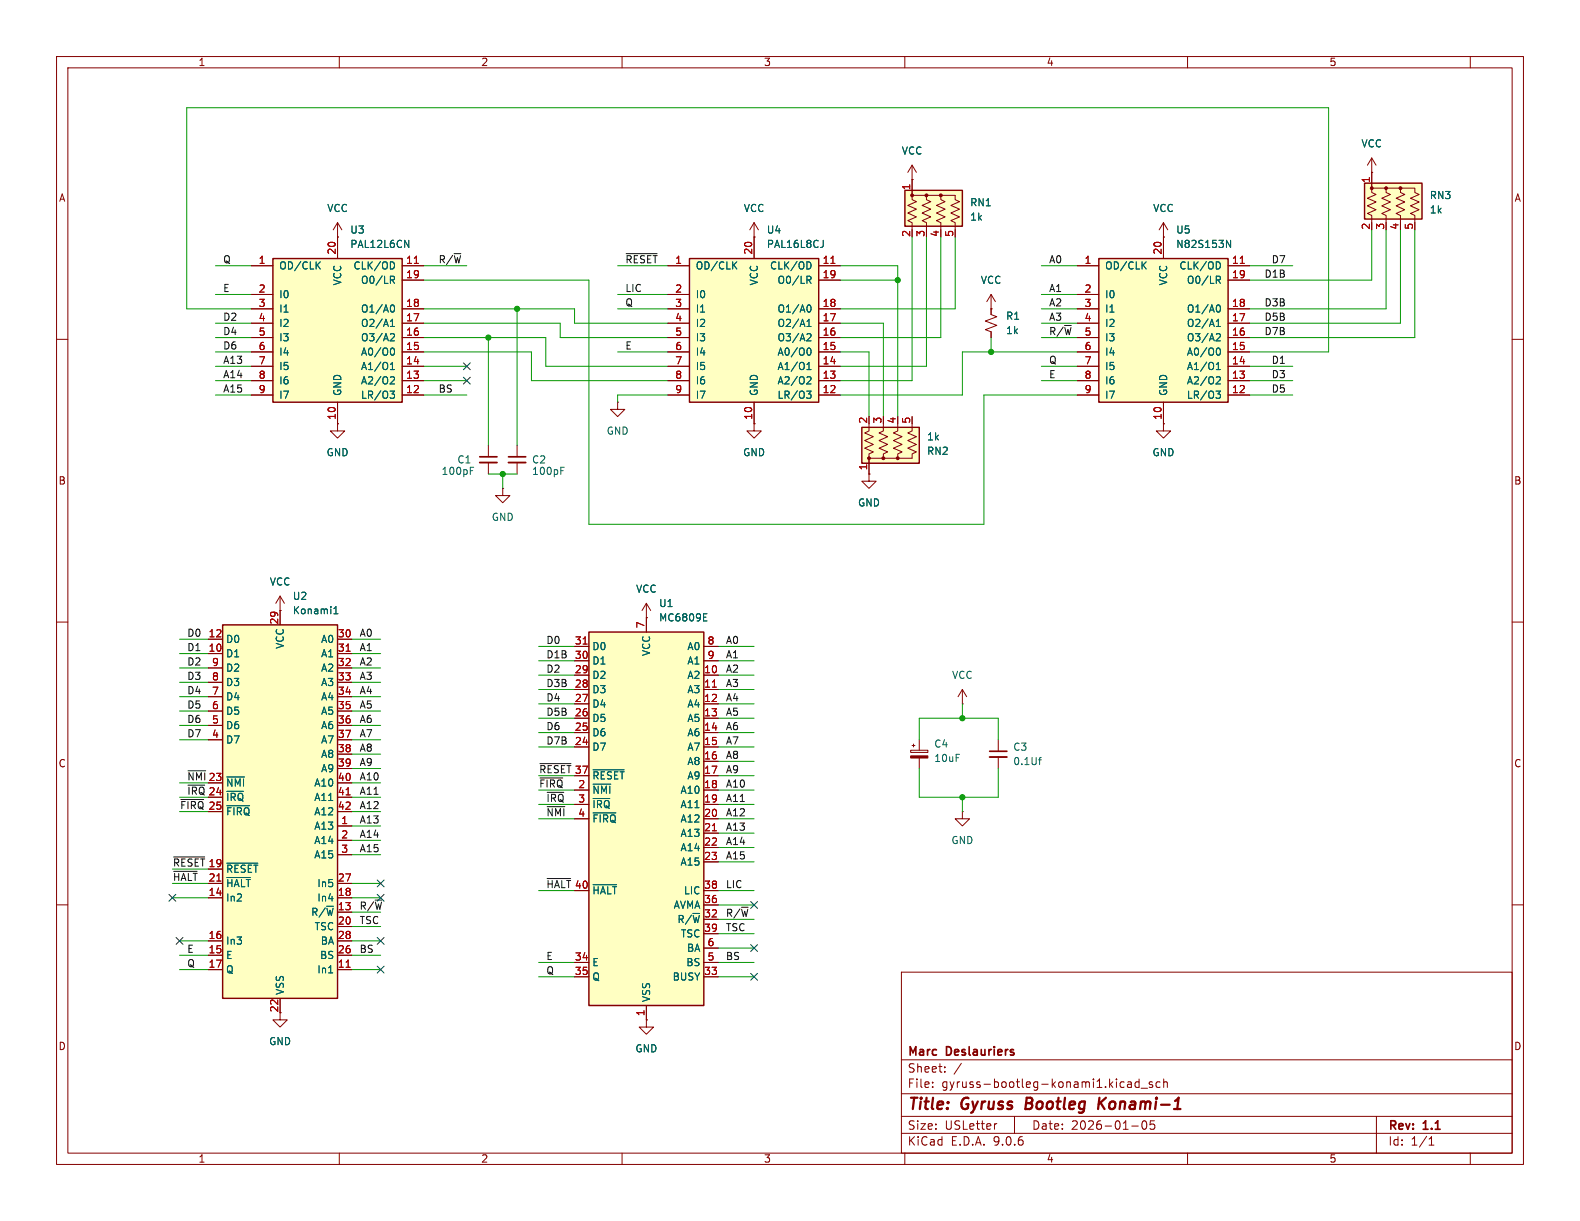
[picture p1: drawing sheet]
<svg xmlns="http://www.w3.org/2000/svg" width="279mm" height="216mm" viewBox="0 0 279 216" stroke-linecap="round" stroke-linejoin="round" font-family="sans-serif">
<g fill="none" stroke="#840000" stroke-width=".18">
<path d="M10 10h259.4v195.9h-259.4zM12 12h255.4v191.9h-255.4zM60 10v2M110 10v2M160 10v2M210 10v2M260 10v2M205.7 39.4l-.7 1.2M205.7 39.4l.8 1.2M205.7 39.4v2.5M205.7 41.9h.1M10 60h2"/>
<path d="M267.4 60h2M153.7 83.8v1.3h1.2l-1.2 1.3-1.3-1.3h1.3M153.7 83.8h.1M10 110h2M267.4 110h2M10 160h2M159.4 171.9h108v32h-108zM267.4 160h2M159.4 197.4h108M159.4 193.4h108M159.4 187.4h108M164.9 192.1v.2"/>
<path d="M164.9 191.4v.1M167.1 189.4v.2M167.1 188.7v.1M170 188l-1.3 1.9M176.3 198.7l-.3 .1M179.4 197.4v3M199.4 191.4h.6l.1 .9M200.1 191.6l-.5 .1a.29 .29 0 0 0-.3 .3 .29 .29 0 0 0 .3 .3l.5-.1M200.1 199.1h1.2M201.4 191.4l-.4-.1-.3 .3v.4l.2 .2h.5M201.4 190.8v1.5M201.8 192.4h1.1"/>
<path d="M202.1 198.3l.2-.1a.81 .81 0 0 1 .6 .6 .81 .81 0 0 1-.3 .8l-.2 .1a.81 .81 0 0 1-.3-1.4zM203.8 191.4l-.4-.1-.2 .2 .1 .2 .5 .2v.3h-.6M204.1 198.2h-.7v.7l.2-.1h.5l.1 .2-.1 .5-.2 .2-.5-.2M205.1 191.4l-.4-.1-.3 .3v.4l.2 .2h.5M205.8 191.4l.2-.1 .4 .1v.9M205.8 190.8v1.5M243.4 197.4v6.5M60 203.9v2M110 203.9v2M159.4 200.4h108M160 203.9v2M210 203.9v2"/>
<path d="M252.7 202.5h.9M252.7 201.4l.4-.4v1.5M260 203.9v2"/>
</g>
<path d="M181.6 194.1l-.3 2h.8M194.4 194.1l-.2 2M194.6 195l.7 1.1M195.6 194.1l-1.3 1.1" fill="none" stroke="#840000" stroke-width=".4"/>
<path d="M194.3 45.7h22.9v25.4h-22.9z" fill="#ffffc2"/>
<path d="M194.3 45.7h22.9v25.4h-22.9z" fill="none" stroke="#840000" stroke-width=".25"/>
<g fill="none" stroke="#840000" stroke-width=".18">
<path d="M190.5 47h3.8M190.5 52.1h3.8M190.5 54.6h3.8M190.5 57.2h3.8M190.5 59.7h3.8M205.7 41.9v3.8M217.2 47h3.8M217.2 54.6h3.8M217.2 57.2h3.8M217.2 59.7h3.8M217.2 49.5h3.8M190.5 62.2h3.8"/>
<path d="M190.5 64.8h3.8M190.5 67.3h3.8M190.5 69.9h3.8M205.7 71.1v3.8M217.2 62.2h3.8M217.2 64.8h3.8M217.2 67.3h3.8M217.2 69.9h3.8"/>
</g>
<g fill="none" stroke="#006464" stroke-width=".18">
<path d="M202.1 46.8l.6 .8M202.7 46.3l-.7 .7M215.1 48.8h.5l.2 .3-.1 .3-.6 .1M215.1 57.7h.7M215.1 56.8l.3-.3v1.2M215.3 54l.1-.1a.68 .68 0 0 1 .4 .7 .68 .68 0 0 1-.4 .6l-.1-.1M215.3 59l.4 .1 .1 .3-.8 .9h.8M215.4 49.5l.4 .6M215.6 46.4l.2 .4-.2 .7M216.9 42.5l.7 1.3v-1.3M215 69.2h.8l-.4 .4 .4 .2v.4l-.2 .2h-.4M215.1 64.4l.3-.3v1.2"/>
<path d="M215.1 65.3h.7M215.3 61.6l.1-.1a.68 .68 0 0 1 .4 .7 .68 .68 0 0 1-.4 .6l-.1-.1M215.3 66.6l.4 .1 .1 .3-.8 .9h.8"/>
</g>
<path d="M219.3 46.6h.7" fill="none" stroke="#a90000" stroke-width=".18"/>
<path d="M121.9 45.7h22.9v25.4h-22.9z" fill="#ffffc2"/>
<path d="M121.9 45.7h22.9v25.4h-22.9z" fill="none" stroke="#840000" stroke-width=".25"/>
<g fill="none" stroke="#840000" stroke-width=".18">
<path d="M118.1 47h3.8M118.1 52.1h3.8M118.1 54.6h3.8M118.1 57.2h3.8M118.1 59.7h3.8M133.3 41.9v3.8M144.8 47h3.8M144.8 54.6h3.8M144.8 57.2h3.8M144.8 59.7h3.8M144.8 49.5h3.8M118.1 62.2h3.8"/>
<path d="M118.1 64.8h3.8M118.1 67.3h3.8M118.1 69.9h3.8M133.3 71.1v3.8M144.8 62.2h3.8M144.8 64.8h3.8M144.8 67.3h3.8M144.8 69.9h3.8M170.2 143.5v1.3h1.2l-1.2 1.3-1.3-1.3h1.3M170.2 143.5h.1"/>
</g>
<g fill="none" stroke="#006464" stroke-width=".18">
<path d="M129.7 46.8l.6 .8M130.3 46.3l-.7 .7M142.7 48.8h.5l.2 .3-.1 .3-.6 .1M142.7 57.7h.7M142.7 56.8l.4-.3v1.2M142.9 54l.1-.1a.68 .68 0 0 1 .4 .7 .68 .68 0 0 1-.4 .6l-.1-.1M142.9 59l.4 .1 .1 .3-.8 .9h.8M143 49.5l.4 .6M143.2 46.4l.2 .4-.2 .7M145.6 42.5v.9l-.2 .3M142.6 69.2h.8l-.4 .4 .4 .2v.4l-.2 .2h-.4M142.7 64.4l.4-.3v1.2"/>
<path d="M142.7 65.3h.7M142.9 61.6l.1-.1a.68 .68 0 0 1 .4 .7 .68 .68 0 0 1-.4 .6l-.1-.1M142.9 66.6l.4 .1 .1 .3-.8 .9h.8"/>
</g>
<path d="M146.9 46.6h.8" fill="none" stroke="#a90000" stroke-width=".18"/>
<path d="M48.3 45.7h22.8v25.4h-22.8z" fill="#ffffc2"/>
<path d="M48.3 45.7h22.8v25.4h-22.8z" fill="none" stroke="#840000" stroke-width=".25"/>
<g fill="none" stroke="#840000" stroke-width=".18">
<path d="M59.7 39.4v6.3M59.7 39.4l-.8 1.2M59.7 39.4l.8 1.2M161.3 31.8h.1M161.3 29.2l-.8 1.3M161.3 29.2l.8 1.3M161.3 29.2v2.6M44.4 47h3.9M44.4 52.1h3.9M44.4 54.6h3.9M44.4 57.2h3.9M44.4 59.7h3.9"/>
<path d="M59.7 41.9h.1M71.1 47h3.8M71.1 54.6h3.8M71.1 57.2h3.8M71.1 59.7h3.8M71.1 49.5h3.8M44.4 62.2h3.9M44.4 64.8h3.9M44.4 67.3h3.9M44.4 69.9h3.9M59.7 71.1v3.8M71.1 62.2h3.8"/>
<path d="M71.1 64.8h3.8M71.1 67.3h3.8M71.1 69.9h3.8"/>
</g>
<g fill="none" stroke="#006464" stroke-width=".18">
<path d="M56.1 46.8l.5 .8M56.6 46.3l-.7 .7M69 48.8h.5l.3 .3-.2 .3-.6 .1M69 57.7h.8M69 56.8l.4-.3v1.2M69.2 54l.1-.1a.68 .68 0 0 1 .5 .7 .68 .68 0 0 1-.5 .6l-.1-.1M69.2 59l.4 .1 .2 .3-.8 .9h.8M69.3 49.5l.5 .6M69.5 46.4l.3 .4-.3 .7M71.6 42.5l.7 1.3v-1.3M69 69.2h.8l-.5 .4 .4 .2 .1 .4-.3 .2h-.3M69 64.4l.4-.3v1.2"/>
<path d="M69 65.3h.8M69.2 61.6l.1-.1a.68 .68 0 0 1 .5 .7 .68 .68 0 0 1-.5 .6l-.1-.1M69.2 66.6l.4 .1 .2 .3-.8 .9h.8"/>
</g>
<path d="M73.3 46.6h.7" fill="none" stroke="#a90000" stroke-width=".18"/>
<path d="M39.4 110.5h20.3v66h-20.3z" fill="#ffffc2"/>
<path d="M39.4 110.5h20.3v66h-20.3z" fill="none" stroke="#840000" stroke-width=".25"/>
<g fill="none" stroke="#840000" stroke-width=".18">
<path d="M133.3 39.4l-.7 1.2M133.3 39.4l.8 1.2M133.3 39.4v2.5M133.3 41.9h.1M175.3 54.6h.1M175.3 52.1v3.5l1 .4-2.1 .8 2.1 .7-2.1 .8 1.1 .4v1M175.3 52.1l-.8 1.2M175.3 52.1l.7 1.2M36.8 113h2.6M36.8 115.6h2.6M36.8 118.1h2.6M49.5 108v2.5"/>
<path d="M59.7 113h2.5M59.7 115.6h2.5M59.7 118.1h2.5M36.8 120.7h2.6M36.8 123.2h2.6M36.8 125.7h2.6M36.8 128.3h2.6M36.8 130.8h2.6M36.8 138.4h2.6M59.7 120.7h2.5M59.7 123.2h2.5M59.7 125.7h2.5"/>
<path d="M59.7 128.3h2.5M59.7 130.8h2.5M59.7 138.4h2.5M59.7 133.4h2.5M59.7 135.9h2.5M36.8 158.8h2.6M36.8 156.2h2.6M36.8 141h2.6M36.8 143.5h2.6M36.8 153.7h2.6M59.7 158.8h2.5M59.7 156.2h2.5"/>
<path d="M59.7 141h2.5M59.7 143.5h2.5M59.7 146.1h2.5M59.7 148.6h2.5M59.7 151.1h2.5M36.8 166.4h2.6M36.8 171.5h2.6M36.8 168.9h2.6M49.5 176.5v2.6M59.7 166.4h2.5M59.7 171.5h2.5M59.7 168.9h2.5"/>
<path d="M59.7 161.3h2.5M59.7 163.8h2.5"/>
</g>
<path d="M59 108.5h.8M59 107.6l.4-.3v1.2M40.1 137.4h3.1M40.1 139.9h3M40.1 142.5h4M40.1 152.6h5.5M40.1 155.2h4.2M58.1 172h.7" fill="none" stroke="#006464" stroke-width=".18"/>
<path d="M61.2 115.2h.7M38.3 155.8h.8M61.2 140.6h.7M61.2 171h.7" fill="none" stroke="#a90000" stroke-width=".18"/>
<path d="M104.1 111.8h20.4v66h-20.4z" fill="#ffffc2"/>
<path d="M104.1 111.8h20.4v66h-20.4z" fill="none" stroke="#840000" stroke-width=".25"/>
<g fill="none" stroke="#840000" stroke-width=".18">
<path d="M86.4 78.7v2.1M86.4 81.8v2M101.6 114.3h2.5M101.6 116.8h2.5M101.6 119.4h2.5M114.3 109.2h.1M114.3 106.7v5.1M114.3 106.7l-.8 1.3M114.3 106.7l.8 1.3M124.5 114.3h2.5M124.5 116.8h2.5M124.5 119.4h2.5"/>
<path d="M101.6 121.9h2.5M101.6 124.5h2.5M101.6 127h2.5M101.6 129.5h2.5M101.6 132.1h2.5M101.6 137.2h2.5M101.6 139.7h2.5M124.5 121.9h2.5M124.5 124.5h2.5M124.5 127h2.5M124.5 129.5h2.5M124.5 132.1h2.5"/>
<path d="M124.5 137.2h2.5M124.5 139.7h2.5M124.5 134.6h2.5M101.6 142.2h2.5M101.6 144.8h2.5M101.6 157.5h2.5M124.5 142.2h2.5M124.5 144.8h2.5M124.5 157.5h2.5M124.5 147.3h2.5M124.5 149.9h2.5M124.5 152.4h2.5"/>
<path d="M101.6 170.2h2.5M101.6 172.7h2.5M114.3 177.8v2.5M124.5 170.2h2.5M124.5 172.7h2.5M124.5 160h2.5M124.5 162.6h2.5M124.5 165.1h2.5M124.5 167.6h2.5"/>
</g>
<path d="M103.1 113.9h.7M126 121.5h.7M126 146.9h.7" fill="none" stroke="#a90000" stroke-width=".18"/>
<path d="M83.2 83.2h.4M83.2 82.6h.6M124.4 109.1h.4M124.4 109.8h.6M124.4 108.5h.6M104.9 136.1h5.5M104.9 138.7h3.1M104.9 141.2h2.9M104.9 143.7h4M104.9 156.4h4.1" fill="none" stroke="#006464" stroke-width=".18"/>
<path d="M84.8 80.8h3.1" fill="none" stroke="#840000" stroke-width=".3"/>
<path d="M84.8 81.8h3.1" fill="none" stroke="#840000" stroke-width=".33"/>
<path d="M241.3 32.4h10.2v6.3h-10.2z" fill="#ffffc2"/>
<path d="M241.3 32.4h10.2v6.3h-10.2z" fill="none" stroke="#840000" stroke-width=".25"/>
<g fill="#840000" stroke="#840000" stroke-width=".18">
<circle cx="242.6" cy="33.3" r=".25"/>
<circle cx="245.1" cy="33.3" r=".25"/>
<circle cx="247.6" cy="33.3" r=".25"/>
</g>
<g fill="none" stroke="#840000" stroke-width=".18">
<path d="M242.6 39.4v-1.3l-.8-.4 1.5-.6-1.5-.7 1.5-.7-1.5-.6 1.5-.7-.7-.4v-.7h7.6v.7l.8 .4-1.6 .7 1.6 .6-1.6 .7 1.6 .7-1.6 .6 .8 .4v1.3M242.6 30.5h.1M242.6 27.9v5.1M242.6 27.9l-.8 1.3M242.6 27.9l.7 1.3M245.1 33.3v.7l.8 .4-1.6 .7 1.6 .6-1.6 .7 1.6 .7-1.6 .6 .8 .4v1.3M247.6 33.3v.7l.8 .4-1.5 .7 1.5 .6-1.5 .7 1.5 .7-1.5 .6 .7 .4v1.3M109.2 71.1v1.3h1.3l-1.3 1.3-1.3-1.3h1.3M109.2 71.1h.1M49.5 108h.1M49.5 105.4l-.7 1.3M49.5 105.4l.8 1.3"/>
<path d="M49.5 105.4v2.6M49.5 179.1v1.2h1.3l-1.3 1.3-1.2-1.3h1.2"/>
</g>
<path d="M152.4 75.6h10.2v6.3h-10.2z" fill="#ffffc2"/>
<path d="M152.4 75.6h10.2v6.3h-10.2z" fill="none" stroke="#840000" stroke-width=".25"/>
<g fill="#840000" stroke="#840000" stroke-width=".18">
<circle cx="153.7" cy="81" r=".25"/>
<circle cx="156.2" cy="81" r=".25"/>
<circle cx="158.7" cy="81" r=".25"/>
</g>
<g fill="none" stroke="#840000" stroke-width=".18">
<path d="M59.7 74.9v1.3h1.3l-1.3 1.3-1.3-1.3h1.3M59.7 74.9h.1M91.4 78.7v2.1M133.3 74.9v1.3h1.3l-1.3 1.3-1.2-1.3h1.2M133.3 74.9h.1M153.7 74.9v1.3l-.8 .4 1.5 .6-1.5 .7 1.5 .7-1.5 .6 1.5 .7-.7 .4v.7h7.6v-.7l.8-.4-1.6-.7 1.6-.6-1.6-.7 1.6-.7-1.6-.6 .8-.4v-1.3M156.2 74.9v1.3l-.8 .4 1.6 .6-1.6 .7 1.6 .7-1.6 .6 1.6 .7-.8 .4v.7M158.7 74.9v1.3l-.7 .4 1.5 .6-1.5 .7 1.5 .7-1.5 .6 1.5 .7-.8 .4v.7M88.9 86.4v1.2h1.3l-1.3 1.3-1.3-1.3h1.3M88.9 86.4h.1M91.4 81.8v2M153.7 81.3v2.5"/>
<path d="M170.2 124.5h.1M170.2 121.9l-.8 1.3M170.2 121.9l.7 1.3M170.2 121.9v2.6M176.5 130.8v2M176.5 133.9v2M114.3 180.3v1.3h1.3l-1.3 1.3-1.3-1.3h1.3M114.3 180.3h.1"/>
</g>
<path d="M89.9 80.8h3.1M175 132.8h3.1" fill="none" stroke="#840000" stroke-width=".3"/>
<path d="M89.9 81.8h3.1M175 133.9h3.1" fill="none" stroke="#840000" stroke-width=".33"/>
<path d="M99.2 83.2h.4M99.2 82.6h.6M183.7 134.4h.4M184.1 133.9l-.3 .2" fill="none" stroke="#006464" stroke-width=".18"/>
<path d="M160 33.7h10.2v6.3h-10.2z" fill="#ffffc2"/>
<path d="M160 33.7h10.2v6.3h-10.2z" fill="none" stroke="#840000" stroke-width=".25"/>
<g fill="#840000" stroke="#840000" stroke-width=".18">
<path d="M161 133.7h3.1v.3h-3.1z"/>
<circle cx="161.3" cy="34.5" r=".25"/>
<circle cx="163.8" cy="34.5" r=".25"/>
<circle cx="166.4" cy="34.5" r=".25"/>
</g>
<g fill="none" stroke="#840000" stroke-width=".18">
<path d="M161.3 31.8h.1M161.3 31.8v2.5M163.8 34.5v.8l.8 .4-1.5 .6 1.5 .7-1.5 .7 1.5 .7-1.5 .6 .7 .4v1.2M166.4 34.5v.8l.7 .4-1.5 .6 1.5 .7-1.5 .7 1.5 .7-1.5 .6 .8 .4v1.2M242.6 30.5h.1M242.6 30.5v2.5M44.4 47h3.9M44.4 52.1h3.9M44.4 54.6h3.9M44.4 57.2h3.9M44.4 59.7h3.9M59.7 41.9h.1"/>
<path d="M59.7 41.9v3.8M71.1 47h3.8M71.1 54.6h3.8M71.1 57.2h3.8M71.1 59.7h3.8M71.1 49.5h3.8M118.1 47h3.8M118.1 52.1h3.8M118.1 54.6h3.8M118.1 57.2h3.8M118.1 59.7h3.8M133.3 41.9h.1"/>
<path d="M133.3 41.9v3.8M144.8 47h3.8M144.8 54.6h3.8M144.8 57.2h3.8M144.8 59.7h3.8M144.8 49.5h3.8M161.3 40.6v-1.2l-.8-.4 1.6-.6-1.6-.7 1.6-.7-1.6-.7 1.6-.6-.8-.4v-.8h7.6v.8l.8 .4-1.6 .6 1.6 .7-1.6 .7 1.6 .7-1.6 .6 .8 .4v1.2M175.3 54.6h.1M175.3 54.6v1M175.3 58.7v1M190.5 47h3.8M190.5 52.1h3.8"/>
<path d="M190.5 54.6h3.8M190.5 57.2h3.8M190.5 59.7h3.8M205.7 41.9h.1M205.7 41.9v3.8M217.2 47h3.8M217.2 54.6h3.8M217.2 57.2h3.8M217.2 59.7h3.8M217.2 49.5h3.8M44.4 62.2h3.9M44.4 64.8h3.9"/>
<path d="M44.4 67.3h3.9M44.4 69.9h3.9M59.7 74.9h.1M59.7 71.1v3.8M71.1 62.2h3.8M71.1 64.8h3.8M71.1 67.3h3.8M71.1 69.9h3.8M118.1 62.2h3.8M118.1 64.8h3.8M118.1 67.3h3.8M118.1 69.9h3.8"/>
<path d="M133.3 74.9h.1M133.3 71.1v3.8M144.8 62.2h3.8M144.8 64.8h3.8M144.8 67.3h3.8M144.8 69.9h3.8M190.5 62.2h3.8M190.5 64.8h3.8M190.5 67.3h3.8M190.5 69.9h3.8M205.7 74.9v1.3h1.3l-1.3 1.3-1.2-1.3h1.2M205.7 74.9h.1"/>
<path d="M205.7 71.1v3.8M217.2 62.2h3.8M217.2 64.8h3.8M217.2 67.3h3.8M217.2 69.9h3.8M153.7 83.8h.1M153.7 81.3v2.5M36.8 113h2.6M36.8 115.6h2.6M36.8 118.1h2.6M49.5 108h.1M49.5 108v2.5"/>
<path d="M59.7 113h2.5M59.7 115.6h2.5M59.7 118.1h2.5M101.6 114.3h2.5M101.6 116.8h2.5M101.6 119.4h2.5M114.3 109.2h.1M114.3 109.2v2.6M124.5 114.3h2.5M124.5 116.8h2.5M124.5 119.4h2.5M36.8 120.7h2.6"/>
<path d="M36.8 123.2h2.6M36.8 125.7h2.6M36.8 128.3h2.6M36.8 130.8h2.6M36.8 138.4h2.6M59.7 120.7h2.5M59.7 123.2h2.5M59.7 125.7h2.5M59.7 128.3h2.5M59.7 130.8h2.5M59.7 138.4h2.5M59.7 133.4h2.5"/>
<path d="M59.7 135.9h2.5M101.6 121.9h2.5M101.6 124.5h2.5M101.6 127h2.5M101.6 129.5h2.5M101.6 132.1h2.5M101.6 137.2h2.5M101.6 139.7h2.5M124.5 121.9h2.5M124.5 124.5h2.5M124.5 127h2.5M124.5 129.5h2.5"/>
<path d="M124.5 132.1h2.5M124.5 137.2h2.5M124.5 139.7h2.5M124.5 134.6h2.5M161 132.7h3.1v.3h-3.1zM161.3 131.8h.5M161.5 131.6v.5M162.6 130.8v1.9M162.6 134v1.9M36.8 158.8h2.6M36.8 156.2h2.6M36.8 141h2.6"/>
<path d="M36.8 143.5h2.6M36.8 153.7h2.6M59.7 158.8h2.5M59.7 156.2h2.5M59.7 141h2.5M59.7 143.5h2.5M59.7 146.1h2.5M59.7 148.6h2.5M59.7 151.1h2.5M101.6 142.2h2.5M101.6 144.8h2.5M101.6 157.5h2.5"/>
<path d="M124.5 142.2h2.5M124.5 144.8h2.5M124.5 157.5h2.5M124.5 147.3h2.5M124.5 149.9h2.5M124.5 152.4h2.5M36.8 166.4h2.6M36.8 171.5h2.6M36.8 168.9h2.6M49.5 176.5v2.6M59.7 166.4h2.5M59.7 171.5h2.5"/>
<path d="M59.7 168.9h2.5M59.7 161.3h2.5M59.7 163.8h2.5M101.6 170.2h2.5M101.6 172.7h2.5M114.3 177.8v2.5M124.5 170.2h2.5M124.5 172.7h2.5M124.5 160h2.5M124.5 162.6h2.5M124.5 165.1h2.5M124.5 167.6h2.5"/>
<path d="M114.3 180.3h.1"/>
</g>
<path d="M110.7 44.9h5.5M33.2 138.8h3M33.2 136.3h3.2M95.5 135h5.5M95.5 137.6h4M30.7 154.1h4.2M30.7 151.5h5.5M32 141.4h4M96.7 155.3h4.2M96.7 140.1h3M96.7 142.6h3.2" fill="none" stroke="#0f0f0f" stroke-width=".18"/>
<g fill="none" stroke="#009600" stroke-width=".18">
<path d="M38.1 59.7h6.3M38.1 47h6.3M38.1 57.2h6.3M38.1 52.1h6.3M44.4 54.6h-11.4v-35.5h201.9v43.1h-13.9M74.9 59.7h21.6v5.1h21.6M74.9 57.2h24.2v2.5h19M74.9 47h7.6M74.9 54.6h26.7v2.6h16.5M74.9 49.5h29.2v43.2h69.9v-22.8h16.5M86.4 59.7v19M91.4 54.6v24.1"/>
<path d="M109.2 47h8.9M109.2 54.6h8.9M109.2 52.1h8.9M148.6 47h10.1v26.7M148.6 57.2h7.6v16.5M148.6 49.5h10.1M161.3 41.9v25.4h-12.7M163.8 41.9v22.9h-15.2M166.4 41.9v17.8h-17.8M168.9 41.9v12.7h-20.3M175.3 59.7v2.5M184.1 59.7h6.4"/>
<path d="M184.1 47h6.4M184.1 54.6h6.4M184.1 57.2h6.4M184.1 52.1h6.4M221 47h7.6M242.6 40.6v8.9h-21.6M245.1 40.6v14h-24.1M247.6 40.6v16.6h-26.6M250.2 40.6v19.1h-29.2M38.1 62.2h6.3M38.1 67.3h6.3M38.1 64.8h6.3"/>
<path d="M38.1 69.9h6.3M74.9 62.2h19.1v5.1h24.1M74.9 67.3h7.6M74.9 64.8h7.6M74.9 69.9h7.6M109.2 62.2h8.9M118.1 69.9h-8.9v1.2M148.6 62.2h5.1v11.5M184.1 67.3h6.4M184.1 64.8h6.4M190.5 62.2h-20.3v7.7h-21.6M221 67.3h7.6"/>
<path d="M221 64.8h7.6M221 69.9h7.6M86.4 83.8h5M88.9 83.8v2.6M31.7 118.1h5.1M31.7 115.6h5.1M31.7 113h5.1M62.2 118.1h5.1M62.2 115.6h5.1M62.2 113h5.1M95.2 119.4h6.4M95.2 116.8h6.4"/>
<path d="M95.2 114.3h6.4M127 119.4h6.3M127 116.8h6.3M127 114.3h6.3M31.7 130.8h5.1M31.7 125.7h5.1M31.7 123.2h5.1M31.7 128.3h5.1M31.7 120.7h5.1M31.7 138.4h5.1M62.2 130.8h5.1M62.2 125.7h5.1"/>
<path d="M62.2 123.2h5.1M62.2 128.3h5.1M62.2 120.7h5.1M62.2 138.4h5.1M62.2 133.4h5.1M62.2 135.9h5.1M95.2 127h6.4M95.2 137.2h6.4M95.2 129.5h6.4M95.2 132.1h6.4M95.2 124.5h6.4M95.2 139.7h6.4"/>
<path d="M95.2 121.9h6.4M127 127h6.3M127 137.2h6.3M127 129.5h6.3M127 132.1h6.3M127 124.5h6.3M127 139.7h6.3M127 121.9h6.3M127 134.6h6.3M162.6 130.8v-3.8h13.9v3.8M162.6 135.9v5.1h13.9v-5.1M170.2 124.5v2.5"/>
<path d="M30.5 158.8h6.3M30.5 156.2h6.3M30.5 153.7h6.3M31.7 143.5h5.1M31.7 141h5.1M62.2 143.5h5.1M62.2 141h5.1M62.2 158.8h5.1M62.2 156.2h5.1M62.2 146.1h5.1M62.2 151.1h5.1M62.2 148.6h5.1"/>
<path d="M95.2 144.8h6.4M95.2 142.2h6.4M95.2 157.5h6.4M127 144.8h6.3M127 142.2h6.3M127 157.5h6.3M127 147.3h6.3M127 149.9h6.3M127 152.4h6.3M170.2 141v2.5M31.7 171.5h5.1M31.7 168.9h5.1"/>
<path d="M31.7 166.4h5.1M62.2 171.5h5.1M62.2 168.9h5.1M62.2 163.8h5.1M62.2 161.3h5.1M62.2 166.4h5.1M95.2 172.7h6.4M95.2 170.2h6.4M127 160h6.3M127 172.7h6.3M127 170.2h6.3M127 167.6h6.3"/>
<path d="M127 162.6h6.3M127 165.1h6.3"/>
</g>
<g fill="none" stroke="#000084" stroke-width=".18">
<path d="M81.9 64.2l1.3 1.2M81.9 66.7l1.3 1.2M83.2 64.2l-1.3 1.2M83.2 66.7l-1.3 1.2M29.9 158.1l1.2 1.3M31.1 158.1l-1.2 1.3M66.7 158.1l1.2 1.3M66.7 155.6l1.2 1.2M67.9 158.1l-1.2 1.3M67.9 155.6l-1.2 1.2M132.7 159.4l1.3 1.2M134 159.4l-1.3 1.2"/>
<path d="M31.1 165.8l1.3 1.2M32.4 165.8l-1.3 1.2M66.7 170.8l1.2 1.3M66.7 165.8l1.2 1.2M67.9 170.8l-1.2 1.3M67.9 165.8l-1.2 1.2M132.7 172.1l1.3 1.2M132.7 167l1.3 1.2M134 172.1l-1.3 1.2M134 167l-1.3 1.2"/>
</g>
<g fill="none" stroke="#006464" stroke-width=".18">
<path d="M56.1 46.8l.5 .8M56.6 46.3l-.7 .7M69 48.8h.5l.3 .3-.2 .3-.6 .1M69 57.7h.8M69 56.8l.4-.3v1.2M69.2 54l.1-.1a.68 .68 0 0 1 .5 .7 .68 .68 0 0 1-.5 .6l-.1-.1M69.2 59l.4 .1 .2 .3-.8 .9h.8M69.3 49.5l.5 .6M69.5 46.4l.3 .4-.3 .7M71.6 42.5l.7 1.3v-1.3M129.7 46.8l.6 .8M130.3 46.3l-.7 .7"/>
<path d="M142.7 48.8h.5l.2 .3-.1 .3-.6 .1M142.7 57.7h.7M142.7 56.8l.4-.3v1.2M142.9 54l.1-.1a.68 .68 0 0 1 .4 .7 .68 .68 0 0 1-.4 .6l-.1-.1M142.9 59l.4 .1 .1 .3-.8 .9h.8M143 49.5l.4 .6M143.2 46.4l.2 .4-.2 .7M145.6 42.5v.9l-.2 .3M202.1 46.8l.6 .8M202.7 46.3l-.7 .7M215.1 48.8h.5l.2 .3-.1 .3-.6 .1M215.1 57.7h.7"/>
<path d="M215.1 56.8l.3-.3v1.2M215.3 54l.1-.1a.68 .68 0 0 1 .4 .7 .68 .68 0 0 1-.4 .6l-.1-.1M215.3 59l.4 .1 .1 .3-.8 .9h.8M215.4 49.5l.4 .6M215.6 46.4l.2 .4-.2 .7M216.9 42.5l.7 1.3v-1.3M69 69.2h.8l-.5 .4 .4 .2 .1 .4-.3 .2h-.3M69 65.3h.8M69 64.4l.4-.3v1.2M69.2 61.6l.1-.1a.68 .68 0 0 1 .5 .7 .68 .68 0 0 1-.5 .6l-.1-.1M69.2 66.6l.4 .1 .2 .3-.8 .9h.8M142.6 69.2h.8l-.4 .4 .4 .2v.4l-.2 .2h-.4"/>
<path d="M142.7 65.3h.7M142.7 64.4l.4-.3v1.2M142.9 61.6l.1-.1a.68 .68 0 0 1 .4 .7 .68 .68 0 0 1-.4 .6l-.1-.1M142.9 66.6l.4 .1 .1 .3-.8 .9h.8M215 69.2h.8l-.4 .4 .4 .2v.4l-.2 .2h-.4M215.1 64.4l.3-.3v1.2M215.1 65.3h.7M215.3 61.6l.1-.1a.68 .68 0 0 1 .4 .7 .68 .68 0 0 1-.4 .6l-.1-.1M215.3 66.6l.4 .1 .1 .3-.8 .9h.8M59 108.5h.8M59 107.6l.4-.3v1.2M124.4 108.5h.6"/>
<path d="M124.4 109.1h.4M124.4 109.8h.6M40.1 137.4h3.1M40.1 139.9h3M104.9 136.1h5.5M104.9 138.7h3.1M40.1 142.5h4M40.1 152.6h5.5M40.1 155.2h4.2M104.9 141.2h2.9M104.9 143.7h4M104.9 156.4h4.1"/>
<path d="M58.1 172h.7"/>
</g>
<path d="M73.3 46.6h.7M146.9 46.6h.8M219.3 46.6h.7M61.2 115.2h.7M103.1 113.9h.7M126 121.5h.7M38.3 155.8h.8M61.2 140.6h.7M126 146.9h.7M61.2 171h.7" fill="none" stroke="#a90000" stroke-width=".18"/>
<g fill="#009600" stroke="#009600" stroke-width=".18">
<circle cx="91.4" cy="54.6" r=".46"/>
<circle cx="86.4" cy="59.7" r=".46"/>
<circle cx="88.9" cy="83.8" r=".46"/>
<circle cx="158.7" cy="49.5" r=".46"/>
<circle cx="175.3" cy="62.2" r=".46"/>
<circle cx="170.2" cy="141" r=".46"/>
<circle cx="170.2" cy="127" r=".46"/>
</g>
<g font-size="2.8" fill="#840000">
<text x="160.4" y="196.8">Title:</text>
<text x="170.1" y="196.8">Gyruss</text>
<text x="182.2" y="196.8">Bootleg</text>
<text x="195.8" y="196.8">Konami-1</text>
</g>
<g font-size="2.1" fill="#840000">
<text x="160.4" y="189.9">Sheet:</text>
<text x="160.4" y="187.1">Marc</text>
<text x="167.4" y="187.1">Deslauriers</text>
<text x="160.4" y="192.6">File:</text>
<text x="166.5" y="192.6">gyruss-bootleg-konami1.kicad_sch</text>
<text x="160.4" y="202.8">KiCad</text>
<text x="160.4" y="200">Size:</text>
<text x="167.1" y="200">USLetter</text>
<text x="168.1" y="202.8">E.D.A.</text>
<text x="175.7" y="202.8">9.0.6</text>
<text x="182.4" y="200">Date:</text>
<text x="189.4" y="200">2026-01-05</text>
<text x="245.4" y="200.2">Rev:</text>
<text x="245.4" y="202.8">Id:</text>
<text x="249.5" y="202.8">1/1</text>
<text x="251.8" y="200.2">1.1</text>
</g>
<g font-size="1.8" fill="#840000">
<text x="35" y="11.9">1</text>
<text x="85" y="11.9">2</text>
<text x="135" y="11.9">3</text>
<text x="185" y="11.9">4</text>
<text x="235" y="11.9">5</text>
<text x="10.3" y="35.9">A</text>
<text x="267.7" y="35.9">A</text>
<text x="10.3" y="85.9">B</text>
<text x="267.7" y="85.9">B</text>
<text x="10.3" y="135.9">C</text>
<text x="267.7" y="135.9">C</text>
<text x="49.3" y="179.1" transform="rotate(-90 49.3 179.1)">22</text>
<text x="10.3" y="185.9">D</text>
<text x="267.7" y="185.9">D</text>
<text x="35" y="205.8">1</text>
<text x="85" y="205.8">2</text>
<text x="135" y="205.8">3</text>
<text x="185" y="205.8">4</text>
<text x="235" y="205.8">5</text>
</g>
<g font-size="1.8" fill="#006464">
<text x="159.4" y="27.5">VCC</text>
<text x="240.7" y="26.3">VCC</text>
<text x="252.7" y="35.4">RN3</text>
<text x="57.8" y="37.7">VCC</text>
<text x="61.8" y="41.5">U3</text>
<text x="131.4" y="37.7">VCC</text>
<text x="135.5" y="41.5">U4</text>
<text x="171.5" y="36.7">RN1</text>
<text x="171.5" y="39.2">1k</text>
<text x="203.8" y="37.7">VCC</text>
<text x="207.9" y="41.5">U5</text>
<text x="252.7" y="37.9">1k</text>
<text x="49.3" y="47.9">OD/CLK</text>
<text x="61.8" y="44">PAL12L6CN</text>
<text x="62.4" y="47.9">CLK/OD</text>
<text x="122.9" y="47.9">OD/CLK</text>
<text x="135.5" y="44">PAL16L8CJ</text>
<text x="136.1" y="47.9">CLK/OD</text>
<text x="195.3" y="47.9">OD/CLK</text>
<text x="207.9" y="44">N82S153N</text>
<text x="208.5" y="47.9">CLK/OD</text>
<text x="49.3" y="52.9">I0</text>
<text x="60.6" y="50.6" transform="rotate(-90 60.6 50.6)">VCC</text>
<text x="63.7" y="50.4">O0/LR</text>
<text x="122.9" y="52.9">I0</text>
<text x="134.2" y="50.6" transform="rotate(-90 134.2 50.6)">VCC</text>
<text x="137.4" y="50.4">O0/LR</text>
<text x="173.3" y="50.4">VCC</text>
<text x="195.3" y="52.9">I0</text>
<text x="206.6" y="50.6" transform="rotate(-90 206.6 50.6)">VCC</text>
<text x="209.8" y="50.4">O0/LR</text>
<text x="49.3" y="55.5">I1</text>
<text x="49.3" y="58">I2</text>
<text x="63.7" y="55.5">O1/A0</text>
<text x="63.7" y="58">O2/A1</text>
<text x="122.9" y="55.5">I1</text>
<text x="122.9" y="58">I2</text>
<text x="137.4" y="55.5">O1/A0</text>
<text x="137.4" y="58">O2/A1</text>
<text x="177.8" y="56.7">R1</text>
<text x="177.8" y="59.3">1k</text>
<text x="195.3" y="55.5">I1</text>
<text x="195.3" y="58">I2</text>
<text x="209.8" y="55.5">O1/A0</text>
<text x="209.8" y="58">O2/A1</text>
<text x="49.3" y="60.6">I3</text>
<text x="49.3" y="63.1">I4</text>
<text x="49.3" y="65.6">I5</text>
<text x="63.7" y="60.6">O3/A2</text>
<text x="63.7" y="63.1">A0/O0</text>
<text x="63.7" y="65.6">A1/O1</text>
<text x="122.9" y="60.6">I3</text>
<text x="122.9" y="63.1">I4</text>
<text x="122.9" y="65.6">I5</text>
<text x="137.4" y="60.6">O3/A2</text>
<text x="137.4" y="63.1">A0/O0</text>
<text x="137.4" y="65.6">A1/O1</text>
<text x="195.3" y="60.6">I3</text>
<text x="195.3" y="63.1">I4</text>
<text x="195.3" y="65.6">I5</text>
<text x="209.8" y="60.6">O3/A2</text>
<text x="209.8" y="63.1">A0/O0</text>
<text x="209.8" y="65.6">A1/O1</text>
<text x="49.3" y="68.2">I6</text>
<text x="49.3" y="70.7">I7</text>
<text x="60.6" y="70.1" transform="rotate(-90 60.6 70.1)">GND</text>
<text x="63.7" y="68.2">A2/O2</text>
<text x="63.7" y="70.7">LR/O3</text>
<text x="122.9" y="68.2">I6</text>
<text x="122.9" y="70.7">I7</text>
<text x="134.2" y="70.1" transform="rotate(-90 134.2 70.1)">GND</text>
<text x="137.4" y="68.2">A2/O2</text>
<text x="137.4" y="70.7">LR/O3</text>
<text x="195.3" y="68.2">I6</text>
<text x="195.3" y="70.7">I7</text>
<text x="206.6" y="70.1" transform="rotate(-90 206.6 70.1)">GND</text>
<text x="209.8" y="68.2">A2/O2</text>
<text x="209.8" y="70.7">LR/O3</text>
<text x="107.2" y="77.1">GND</text>
<text x="57.7" y="80.9">GND</text>
<text x="80.8" y="82.1">C1</text>
<text x="94" y="82.1">C2</text>
<text x="131.3" y="80.9">GND</text>
<text x="163.8" y="80.6">RN2</text>
<text x="163.8" y="78.1">1k</text>
<text x="203.7" y="80.9">GND</text>
<text x="78" y="84.2">100pF</text>
<text x="94" y="84.2">100pF</text>
<text x="151.6" y="89.8">GND</text>
<text x="86.9" y="92.3">GND</text>
<text x="47.6" y="103.7">VCC</text>
<text x="51.7" y="106.3">U2</text>
<text x="112.4" y="105">VCC</text>
<text x="116.5" y="107.5">U1</text>
<text x="39.9" y="113.9">D0</text>
<text x="51.7" y="108.8">Konami1</text>
<text x="56.7" y="113.9">A0</text>
<text x="116.5" y="110.1">MC6809E</text>
<text x="39.9" y="116.4">D1</text>
<text x="39.9" y="119">D2</text>
<text x="50.4" y="114.8" transform="rotate(-90 50.4 114.8)">VCC</text>
<text x="56.7" y="116.4">A1</text>
<text x="56.7" y="119">A2</text>
<text x="104.6" y="115.2">D0</text>
<text x="104.6" y="117.7">D1</text>
<text x="115.2" y="116.1" transform="rotate(-90 115.2 116.1)">VCC</text>
<text x="121.5" y="115.2">A0</text>
<text x="121.5" y="117.7">A1</text>
<text x="39.9" y="121.5">D3</text>
<text x="39.9" y="124.1">D4</text>
<text x="56.7" y="121.5">A3</text>
<text x="56.7" y="124.1">A4</text>
<text x="104.6" y="120.2">D2</text>
<text x="104.6" y="122.8">D3</text>
<text x="104.6" y="125.3">D4</text>
<text x="121.5" y="120.2">A2</text>
<text x="121.5" y="122.8">A3</text>
<text x="121.5" y="125.3">A4</text>
<text x="168.3" y="120.2">VCC</text>
<text x="39.9" y="126.6">D5</text>
<text x="39.9" y="129.1">D6</text>
<text x="39.9" y="131.7">D7</text>
<text x="56.7" y="126.6">A5</text>
<text x="56.7" y="129.1">A6</text>
<text x="56.7" y="131.7">A7</text>
<text x="104.6" y="127.9">D5</text>
<text x="104.6" y="130.4">D6</text>
<text x="121.5" y="127.9">A5</text>
<text x="121.5" y="130.4">A6</text>
<text x="56.7" y="134.2">A8</text>
<text x="56.7" y="136.8">A9</text>
<text x="104.6" y="132.9">D7</text>
<text x="121.5" y="132.9">A7</text>
<text x="121.5" y="135.5">A8</text>
<text x="165.1" y="132.4">C4</text>
<text x="165.1" y="134.9">10uF</text>
<text x="179.1" y="132.9">C3</text>
<text x="179.1" y="135.5">0.1Uf</text>
<text x="39.9" y="139.3">~{NMI}</text>
<text x="39.9" y="141.8">~{IRQ}</text>
<text x="55.5" y="139.3">A10</text>
<text x="55.5" y="141.8">A11</text>
<text x="104.6" y="138">~{RESET}</text>
<text x="104.6" y="140.6">~{NMI}</text>
<text x="104.6" y="143.1">~{IRQ}</text>
<text x="120.2" y="140.6">A10</text>
<text x="120.2" y="143.1">A11</text>
<text x="121.5" y="138">A9</text>
<text x="39.9" y="144.4">~{FIRQ}</text>
<text x="55.5" y="144.4">A12</text>
<text x="55.5" y="146.9">A13</text>
<text x="55.5" y="149.5">A14</text>
<text x="104.6" y="145.6">~{FIRQ}</text>
<text x="120.2" y="145.6">A12</text>
<text x="120.2" y="148.2">A13</text>
<text x="168.1" y="149.5">GND</text>
<text x="39.9" y="154.5">~{RESET}</text>
<text x="55.5" y="152">A15</text>
<text x="120.2" y="150.7">A14</text>
<text x="120.2" y="153.3">A15</text>
<text x="39.9" y="159.6">In2</text>
<text x="39.9" y="157.1">~{HALT}</text>
<text x="56" y="157.1">In5</text>
<text x="56" y="159.6">In4</text>
<text x="104.6" y="158.3">~{HALT}</text>
<text x="119" y="160.9">AVMA</text>
<text x="120.8" y="158.3">LIC</text>
<text x="39.9" y="167.2">In3</text>
<text x="54.9" y="162.2">R/~{W}</text>
<text x="55.5" y="164.7">TSC</text>
<text x="56.6" y="167.2">BA</text>
<text x="119.7" y="163.4">R/~{W}</text>
<text x="120.3" y="166">TSC</text>
<text x="39.9" y="169.8">E</text>
<text x="39.9" y="172.3">Q</text>
<text x="56" y="172.3">In1</text>
<text x="56.5" y="169.8">BS</text>
<text x="104.6" y="171">E</text>
<text x="104.6" y="173.6">Q</text>
<text x="118.9" y="173.6">BUSY</text>
<text x="121.3" y="171">BS</text>
<text x="121.4" y="168.5">BA</text>
<text x="50.4" y="176" transform="rotate(-90 50.4 176)">VSS</text>
<text x="115.2" y="177.3" transform="rotate(-90 115.2 177.3)">VSS</text>
<text x="47.5" y="185">GND</text>
<text x="112.3" y="186.3">GND</text>
</g>
<g font-size="1.8" fill="#a90000">
<text x="161" y="33.7" transform="rotate(-90 161 33.7)">1</text>
<text x="242.3" y="32.5" transform="rotate(-90 242.3 32.5)">1</text>
<text x="161" y="42" transform="rotate(-90 161 42)">2</text>
<text x="163.6" y="42" transform="rotate(-90 163.6 42)">3</text>
<text x="166.1" y="42" transform="rotate(-90 166.1 42)">4</text>
<text x="168.7" y="42" transform="rotate(-90 168.7 42)">5</text>
<text x="242.3" y="40.7" transform="rotate(-90 242.3 40.7)">2</text>
<text x="244.9" y="40.7" transform="rotate(-90 244.9 40.7)">3</text>
<text x="247.4" y="40.7" transform="rotate(-90 247.4 40.7)">4</text>
<text x="249.9" y="40.7" transform="rotate(-90 249.9 40.7)">5</text>
<text x="45.6" y="46.7">1</text>
<text x="59.4" y="45.1" transform="rotate(-90 59.4 45.1)">20</text>
<text x="71.7" y="46.7">11</text>
<text x="119.3" y="46.7">1</text>
<text x="133.1" y="45.1" transform="rotate(-90 133.1 45.1)">20</text>
<text x="145.4" y="46.7">11</text>
<text x="191.7" y="46.7">1</text>
<text x="205.5" y="45.1" transform="rotate(-90 205.5 45.1)">20</text>
<text x="217.8" y="46.7">11</text>
<text x="45.6" y="51.8">2</text>
<text x="71.7" y="49.3">19</text>
<text x="119.3" y="51.8">2</text>
<text x="145.4" y="49.3">19</text>
<text x="191.7" y="51.8">2</text>
<text x="217.8" y="49.3">19</text>
<text x="45.6" y="54.4">3</text>
<text x="45.6" y="56.9">4</text>
<text x="45.6" y="59.4">5</text>
<text x="71.7" y="54.4">18</text>
<text x="71.7" y="56.9">17</text>
<text x="71.7" y="59.4">16</text>
<text x="119.3" y="54.4">3</text>
<text x="119.3" y="56.9">4</text>
<text x="119.3" y="59.4">5</text>
<text x="145.4" y="54.4">18</text>
<text x="145.4" y="56.9">17</text>
<text x="145.4" y="59.4">16</text>
<text x="191.7" y="54.4">3</text>
<text x="191.7" y="56.9">4</text>
<text x="191.7" y="59.4">5</text>
<text x="217.8" y="54.4">18</text>
<text x="217.8" y="56.9">17</text>
<text x="217.8" y="59.4">16</text>
<text x="45.6" y="62">6</text>
<text x="45.6" y="64.5">7</text>
<text x="71.7" y="62">15</text>
<text x="71.7" y="64.5">14</text>
<text x="119.3" y="62">6</text>
<text x="119.3" y="64.5">7</text>
<text x="145.4" y="62">15</text>
<text x="145.4" y="64.5">14</text>
<text x="191.7" y="62">6</text>
<text x="191.7" y="64.5">7</text>
<text x="217.8" y="62">15</text>
<text x="217.8" y="64.5">14</text>
<text x="45.6" y="67.1">8</text>
<text x="45.6" y="69.6">9</text>
<text x="71.7" y="67.1">13</text>
<text x="71.7" y="69.6">12</text>
<text x="119.3" y="67.1">8</text>
<text x="119.3" y="69.6">9</text>
<text x="145.4" y="67.1">13</text>
<text x="145.4" y="69.6">12</text>
<text x="191.7" y="67.1">8</text>
<text x="191.7" y="69.6">9</text>
<text x="217.8" y="67.1">13</text>
<text x="217.8" y="69.6">12</text>
<text x="59.4" y="74.3" transform="rotate(-90 59.4 74.3)">10</text>
<text x="133.1" y="74.3" transform="rotate(-90 133.1 74.3)">10</text>
<text x="153.4" y="75" transform="rotate(-90 153.4 75)">2</text>
<text x="156" y="75" transform="rotate(-90 156 75)">3</text>
<text x="158.5" y="75" transform="rotate(-90 158.5 75)">4</text>
<text x="161" y="75" transform="rotate(-90 161 75)">5</text>
<text x="205.5" y="74.3" transform="rotate(-90 205.5 74.3)">10</text>
<text x="153.4" y="83.3" transform="rotate(-90 153.4 83.3)">1</text>
<text x="36.8" y="112.8">12</text>
<text x="49.3" y="110.5" transform="rotate(-90 49.3 110.5)">29</text>
<text x="59.6" y="112.8">30</text>
<text x="114" y="111.2" transform="rotate(-90 114 111.2)">7</text>
<text x="36.8" y="115.3">10</text>
<text x="37.4" y="117.9">9</text>
<text x="59.6" y="115.3">31</text>
<text x="59.6" y="117.9">32</text>
<text x="101.6" y="114">31</text>
<text x="101.6" y="116.6">30</text>
<text x="101.6" y="119.1">29</text>
<text x="124.4" y="119.1">10</text>
<text x="125" y="114">8</text>
<text x="125" y="116.6">9</text>
<text x="37.4" y="120.4">8</text>
<text x="37.4" y="122.9">7</text>
<text x="37.4" y="125.5">6</text>
<text x="59.6" y="120.4">33</text>
<text x="59.6" y="122.9">34</text>
<text x="59.6" y="125.5">35</text>
<text x="101.6" y="121.7">28</text>
<text x="101.6" y="124.2">27</text>
<text x="124.4" y="121.7">11</text>
<text x="124.4" y="124.2">12</text>
<text x="37.4" y="128">5</text>
<text x="37.4" y="130.6">4</text>
<text x="59.6" y="128">36</text>
<text x="59.6" y="130.6">37</text>
<text x="101.6" y="126.7">26</text>
<text x="101.6" y="129.3">25</text>
<text x="101.6" y="131.8">24</text>
<text x="124.4" y="126.7">13</text>
<text x="124.4" y="129.3">14</text>
<text x="124.4" y="131.8">15</text>
<text x="59.6" y="133.1">38</text>
<text x="59.6" y="135.6">39</text>
<text x="101.6" y="136.9">37</text>
<text x="124.4" y="134.4">16</text>
<text x="124.4" y="136.9">17</text>
<text x="36.8" y="138.2">23</text>
<text x="36.8" y="140.7">24</text>
<text x="36.8" y="143.3">25</text>
<text x="59.6" y="138.2">40</text>
<text x="59.6" y="140.7">41</text>
<text x="59.6" y="143.3">42</text>
<text x="102.2" y="139.4">2</text>
<text x="102.2" y="142">3</text>
<text x="124.4" y="139.4">18</text>
<text x="124.4" y="142">19</text>
<text x="60.3" y="145.8">1</text>
<text x="60.3" y="148.3">2</text>
<text x="102.2" y="144.5">4</text>
<text x="124.4" y="144.5">20</text>
<text x="124.4" y="147.1">21</text>
<text x="124.4" y="149.6">22</text>
<text x="36.8" y="153.4">19</text>
<text x="36.8" y="156">21</text>
<text x="59.6" y="156">27</text>
<text x="60.3" y="150.9">3</text>
<text x="124.4" y="152.1">23</text>
<text x="36.8" y="158.5">14</text>
<text x="59.6" y="158.5">18</text>
<text x="59.6" y="161">13</text>
<text x="101.6" y="157.2">40</text>
<text x="124.4" y="157.2">38</text>
<text x="124.4" y="159.8">36</text>
<text x="36.8" y="166.1">16</text>
<text x="59.6" y="163.6">20</text>
<text x="59.6" y="166.1">28</text>
<text x="124.4" y="162.3">32</text>
<text x="124.4" y="164.8">39</text>
<text x="125" y="167.4">6</text>
<text x="36.8" y="168.7">15</text>
<text x="36.8" y="171.2">17</text>
<text x="59.6" y="171.2">11</text>
<text x="59.6" y="168.7">26</text>
<text x="101.6" y="169.9">34</text>
<text x="101.6" y="172.5">35</text>
<text x="124.4" y="172.5">33</text>
<text x="125" y="169.9">5</text>
<text x="114" y="179.8" transform="rotate(-90 114 179.8)">1</text>
</g>
<g font-size="1.8" fill="#0f0f0f">
<text x="39.4" y="46.6">Q</text>
<text x="77.5" y="46.6">R/~{W}</text>
<text x="110.5" y="46.6">~{RESET} 1</text>
<text x="185.4" y="46.6">A0</text>
<text x="224.8" y="46.6">D7</text>
<text x="39.4" y="51.7">E</text>
<text x="110.5" y="51.7">LIC</text>
<text x="185.4" y="51.7">A1</text>
<text x="223.5" y="49.2">D1B</text>
<text x="39.4" y="56.8">D2</text>
<text x="39.4" y="59.3">D4</text>
<text x="110.5" y="54.3">Q</text>
<text x="185.4" y="54.3">A2</text>
<text x="185.4" y="56.8">A3</text>
<text x="185.4" y="59.3">R/~{W} 5</text>
<text x="223.5" y="56.8">D5B</text>
<text x="223.5" y="54.3">D3B</text>
<text x="223.5" y="59.3">D7B</text>
<text x="39.4" y="64.4">A13</text>
<text x="39.4" y="61.9">D6</text>
<text x="110.5" y="61.9">E</text>
<text x="185.4" y="64.4">Q</text>
<text x="224.8" y="64.4">D1</text>
<text x="39.4" y="69.5">A15</text>
<text x="39.4" y="67">A14</text>
<text x="77.5" y="69.5">BS</text>
<text x="185.4" y="67">E</text>
<text x="224.8" y="69.5">D5</text>
<text x="224.8" y="67">D3</text>
<text x="33" y="112.7">D0</text>
<text x="63.5" y="112.7">A0</text>
<text x="96.5" y="114">D0</text>
<text x="128.3" y="114">A0</text>
<text x="33" y="117.8">D2</text>
<text x="33" y="115.2">D1</text>
<text x="63.5" y="115.2">A1</text>
<text x="63.5" y="117.8">A2</text>
<text x="96.5" y="119">D2</text>
<text x="96.5" y="116.5">D1B</text>
<text x="128.3" y="116.5">A1</text>
<text x="128.3" y="119">A2</text>
<text x="33" y="120.3">D3</text>
<text x="33" y="122.8">D4</text>
<text x="33" y="125.4">D5</text>
<text x="63.5" y="125.4">A5</text>
<text x="63.5" y="120.3">A3</text>
<text x="63.5" y="122.8">A4</text>
<text x="96.5" y="124.1">D4</text>
<text x="96.5" y="121.6">D3B</text>
<text x="128.3" y="124.1">A4</text>
<text x="128.3" y="121.6">A3</text>
<text x="33" y="130.5">D7</text>
<text x="33" y="127.9">D6</text>
<text x="63.5" y="127.9">A6</text>
<text x="63.5" y="130.5">A7</text>
<text x="96.5" y="129.2">D6</text>
<text x="96.5" y="131.7">D7B</text>
<text x="96.5" y="126.7">D5B</text>
<text x="128.3" y="131.7">A7</text>
<text x="128.3" y="129.2">A6</text>
<text x="128.3" y="126.7">A5</text>
<text x="63.5" y="133">A8</text>
<text x="63.5" y="135.5">A9</text>
<text x="95.2" y="136.8">~{RESET}</text>
<text x="128.3" y="134.3">A8</text>
<text x="128.3" y="136.8">A9</text>
<text x="31.7" y="143.2">~{FIRQ}</text>
<text x="33" y="140.6">~{IRQ}</text>
<text x="33" y="138.1">~{NMI}</text>
<text x="63.5" y="140.6">A11</text>
<text x="63.5" y="143.2">A12</text>
<text x="63.5" y="138.1">A10</text>
<text x="95.2" y="139.4">~{FIRQ} 2</text>
<text x="96.5" y="141.9">~{IRQ}3</text>
<text x="128.3" y="139.4">A10</text>
<text x="128.3" y="141.9">A11</text>
<text x="63.5" y="145.7">A13</text>
<text x="63.5" y="148.2">A14</text>
<text x="96.5" y="144.4">~{NMI}4</text>
<text x="128.3" y="144.4">A12</text>
<text x="128.3" y="149.5">A14</text>
<text x="128.3" y="147">A13</text>
<text x="30.5" y="155.9">~{HALT}21</text>
<text x="30.5" y="153.3">~{RESET}</text>
<text x="63.5" y="150.8">A15</text>
<text x="128.3" y="152.1">A15</text>
<text x="63.5" y="160.9">R/~{W}</text>
<text x="96.5" y="157.1">~{HALT}</text>
<text x="128.3" y="157.1">LIC</text>
<text x="63.5" y="163.5">TSC</text>
<text x="128.3" y="164.8">TSC</text>
<text x="128.3" y="162.2">R/~{W}</text>
<text x="33" y="168.6">E</text>
<text x="33" y="171.1">Q</text>
<text x="63.5" y="168.6">BS</text>
<text x="96.5" y="169.8">E</text>
<text x="96.5" y="172.4">Q</text>
<text x="128.3" y="169.8">BS</text>
</g>
</svg>
